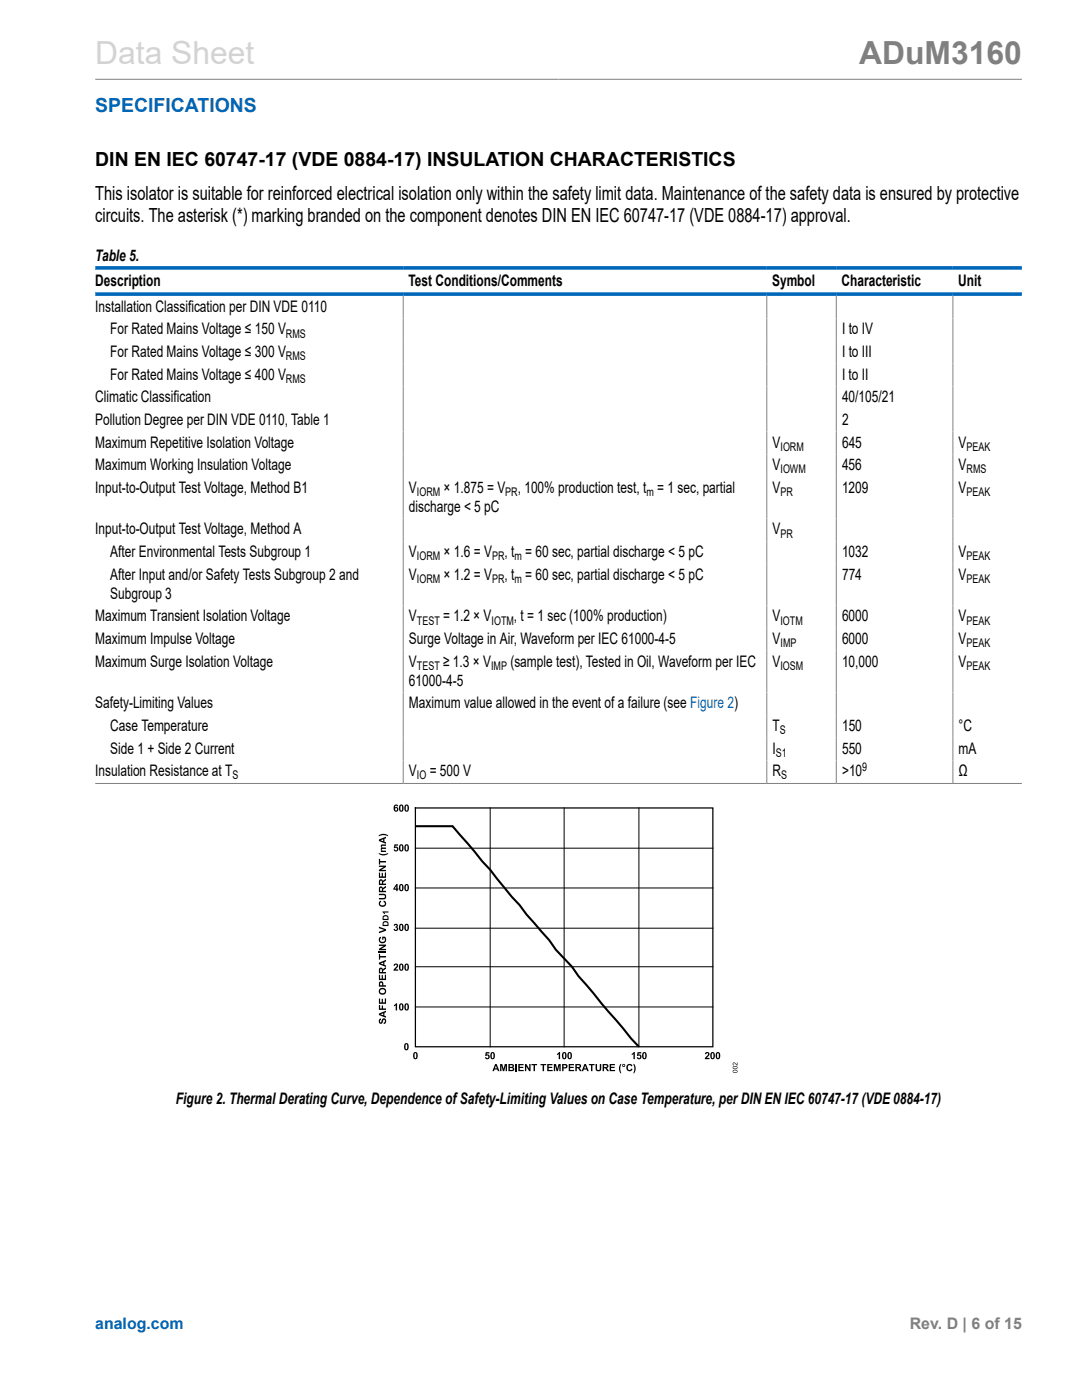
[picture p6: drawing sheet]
<svg xmlns="http://www.w3.org/2000/svg" width="216mm" height="279mm" viewBox="0 0 216 279" stroke-linecap="round" stroke-linejoin="round" font-family="sans-serif">
<path d="M19 15.8h184.9M80.5 59v97.3M153 59v97.3M166.9 59v97.3M190.1 59v97.3M19 156.4h184.9" fill="none" stroke="#808080" stroke-width=".2"/>
<path d="M19 53.5h184.9M19 58.7h184.9" fill="none" stroke="#0067b8" stroke-width=".71"/>
<path d="M82.9 177.2h59.3M82.9 169.3h59.3M97.8 161.2v47.7M112.6 161.2v47.7M127.5 161.2v47.7M82.9 192.9h59.3M82.9 185.2h59.3M82.9 201h59.3" fill="none" stroke="#000" stroke-width=".2"/>
<path d="M82.9 161.2h59.3v47.7h-59.3z" fill="none" stroke="#000" stroke-width=".25"/>
<path d="M83 164.9h7.3l5.9 7 1.6 1.7 4.3 5.4 1.6 1.6 1.4 1.9 4.5 5.1 1.3 1.9 3.2 3.4 1.4 1.9 10.4 12.4 1.6 1.7" fill="none" stroke="#000" stroke-width=".41"/>
<g fill="#000">
<path d="M75.6 178.4h.8a.58 .58 0 0 1 .7 .5 .58 .58 0 0 1-.7 .6h-.8v-.3h.8a.3 .3 0 0 0 .4-.3 .3 .3 0 0 0-.4-.2h-.8zM76.1 168.6l.9-.1v.3h-.7a.17 .17 0 0 0-.1 .2 .17 .17 0 0 0 .2 .1h.6v.3l-.8 .1a.23 .23 0 0 0 .1 .2 .23 .23 0 0 0 .2 .1h.5v.2h-1v-.2h.1l-.1-.3a.36 .36 0 0 0 0-.6zM75.6 174.1h.2v.8h.4v-.7h.2v.7h.4v-.8h.2v1.1h-1.4zM75.6 172.7h1.4v.3l-.9 .6h.9v.3h-1.4v-.3l1-.6h-1zM75.6 171.4h.2v.4h1.2v.3h-1.2v.4h-.2zM75.6 170.2l.9 .3 .9-.3v.2l-.6 .3h-.5l-.7-.3zM75.6 166.7a1.57 1.57 0 0 1 1.8 0v.2l-.9-.2-.9 .2zM78.7 168.5h.7v.3h-.5v.2a.48 .48 0 0 1 .6 .3 .48 .48 0 0 1-.4 .6 .48 .48 0 0 1-.6-.4h.3l.1 .2a.24 .24 0 0 0 .3-.3 .24 .24 0 0 0-.4-.1l-.2-.1zM75.7 187.1l.3-.2 .1 .3a.42 .42 0 0 0-.2 .6 .42 .42 0 0 0 .6 .1 .36 .36 0 0 0 .3-.3 .36 .36 0 0 0-.3-.4v.3h-.2v-.6h.5a.75 .75 0 0 1 .2 1 .75 .75 0 0 1-1.1 .2 .75 .75 0 0 1-.2-1zM75.7 179.9l.3-.2 .1 .3-.2 .1a.44 .44 0 0 0 .4 .6 .44 .44 0 0 0 .4-.6l-.2-.1 .1-.3a.7 .7 0 0 1 .3 1 .7 .7 0 0 1-.9 .3 .7 .7 0 0 1-.4-.8zM75.6 194.5h.2v.8h.4v-.7h.2v.7h.4v-.8h.2v1.1h-1.4zM75.6 190.4h.2v.4h1.2v.3h-1.2v.4h-.2z"/>
<path d="M75.6 189.9h1.4v.3h-1.4zM75.6 188.5h1.4v.3l-.9 .6h.9v.2h-1.4v-.2l1-.6h-1zM75.6 184.9l1.4 .5v.4l-1.4 .5v-.4l1.1-.3-1.1-.4zM76.3 181.9h1.2v.2h-.8l.1 .3h-.2zM78.7 184.5a.38 .38 0 0 1 .6 0 .38 .38 0 0 1-.1 .5 .45 .45 0 0 1 0 .8 .45 .45 0 0 1-.7-.4h.3a.22 .22 0 0 0 .3 .1 .22 .22 0 0 0 .1-.3 .22 .22 0 0 0-.3-.1v-.2a.18 .18 0 0 0 .2-.1 .18 .18 0 0 0-.1-.2 .18 .18 0 0 0-.2 .2l-.3-.1zM78.7 192.4a.51 .51 0 0 1 .7 .3 .51 .51 0 0 1-.4 .6l-.1 .2h.6v.2h-1l.2-.3a.67 .67 0 0 0 .4-.8l-.6 .1zM75.7 203.4l.3-.1v.3a.23 .23 0 0 0-.2 .2 .23 .23 0 0 0 .2 .2 .68 .68 0 0 1 .7-.8 .61 .61 0 0 1 .3 .7 .61 .61 0 0 1-.4 .5l-.1-.3a.27 .27 0 0 0 .4-.3 .27 .27 0 0 0-.4-.2 .54 .54 0 0 1-.2 .6 .54 .54 0 0 1-.6 0l-.1-.4zM75.6 200.6h.2v.7h.4v-.6h.2v.6h.6v.2h-1.4zM75.6 199.3h.2v.7h.4v-.7h.2v.7h.4v-.7h.2v1h-1.4zM78.6 200.6l.4-.4h.2v1.5h-.2v-1.1l-.4 .2zM96.9 210h.8v.2h-.6v.3a.48 .48 0 0 1 .6 .3 .48 .48 0 0 1-.4 .6 .48 .48 0 0 1-.5-.4h.2l.1 .1a.24 .24 0 0 0 .3-.2 .24 .24 0 0 0-.4-.2h-.2zM99.8 212.4h.4l.3 .9 .2-.9h.5v1.4h-.3v-1.1l-.3 1.1h-.3l-.2-1.1v1.1h-.3z"/>
<path d="M102.8 212.4h.3v1.4h-.3zM103.4 212.4h1.1v.2h-.8v.3h.7v.2h-.7v.4h.8v.3h-1.1zM104.7 212.4h.3l.6 .9v-.9h.3v1.4h-.3l-.6-1v1h-.3zM106 212.4h1.2v.2h-.4v1.2h-.3v-1.2h-.5zM107.9 212.4h1.1v.2h-.4v1.2h-.3v-1.2h-.4zM109.2 212.4h1v.2h-.7v.3h.7v.2h-.7v.4h.8v.3h-1.1zM110.5 212.4h.4l.3 .9 .2-.9h.5v1.4h-.3v-1.1l-.3 1.1h-.2l-.3-1.1v1.1h-.3zM111.1 210.3l.4-.3h.3v1.4h-.3v-1l-.4 .2zM113.5 212.4h1v.2h-.7v.3h.7v.2h-.7v.4h.8v.3h-1.1zM117.5 212.4h1.1v.2h-.4v1.2h-.3v-1.2h-.4zM118.8 212.4h.3v.7a.3 .3 0 0 0 .3 .5 .3 .3 0 0 0 .3-.5v-.7h.3v.7a.58 .58 0 0 1-.6 .7 .58 .58 0 0 1-.6-.7zM121.6 212.4h1.1v.2h-.8v.3h.7v.2h-.7v.4h.8v.3h-1.1z"/>
<path d="M123.8 212.3h.2l-.2 1 .2 .9h-.2l-.3-.8v-.5zM125.2 212.5a.62 .62 0 0 1 1 .2l-.3 .1-.1-.2a.44 .44 0 0 0-.5 .5 .44 .44 0 0 0 .5 .4l.1-.3 .3 .1a.69 .69 0 0 1-1.1 .3 .69 .69 0 0 1 .1-1.1zM126.4 212.3h.1a1.57 1.57 0 0 1 0 1.9h-.1l.2-.9zM126.1 210.3l.4-.3h.2v1.4h-.3v-1l-.3 .2zM127.2 210h.7v.2h-.5v.3a.48 .48 0 0 1 .6 .3 .48 .48 0 0 1-.4 .6 .48 .48 0 0 1-.5-.4h.2l.1 .1a.24 .24 0 0 0 .3-.2 .24 .24 0 0 0-.4-.2h-.2zM140.8 210.1a.51 .51 0 0 1 .8 .2 .51 .51 0 0 1-.5 .7l-.1 .1h.6v.3h-1l.2-.4a.68 .68 0 0 0 .4-.8l-.5 .2zM146.3 212.1a.62 .62 0 0 1 .7 .4v-.5h.1v.7l-.5-.5a.18 .18 0 0 0-.3 .1 .18 .18 0 0 0 .2 .2v.1l-.3-.2z"/>
<path d="M75.7 177l.5-.1 .2 .4 .6-.5v.3l-.5 .4-.1 .2 .6 .1v.3h-1.4zM75.9 177.2l-.1 .6h.4v-.5z"/>
<path d="M75.7 175.6l.5-.1 .2 .3 .6-.4v.3l-.5 .4-.1 .2h.6v.3h-1.4zM75.9 175.8l-.1 .5h.4v-.5z"/>
<path d="M75.6 167.5l1.4-.5v.3l-.3 .1v.6l.3 .1v.3l-1.4-.6zM75.9 167.7l.6 .2v-.4z"/>
<path d="M79.1 176.4h.2v.9h.2l-.2 .5h-.2v-.2h-.6v-.3zM79.1 176.8l-.4 .5h.4z"/>
<path d="M78.7 160.7l.5-.1 .3 .3-.5-.1-.2 .4a.46 .46 0 0 1 .7 .3 .46 .46 0 0 1-.5 .6 .46 .46 0 0 1-.4-.6zM78.8 161.5a.25 .25 0 0 0 .5 0 .25 .25 0 0 0-.5 0z"/>
<path d="M79.7 176.6l.2-.1a.69 .69 0 0 1 .6 .3 .69 .69 0 0 1 0 .8 .48 .48 0 0 1-.7 .2 .48 .48 0 0 1-.2-.7zM80 176.7l-.1 .1a.62 .62 0 0 0 .2 .8 .8 .8 0 0 0 0-1z"/>
<path d="M79.7 168.6l.2-.1a.69 .69 0 0 1 .6 .4 .69 .69 0 0 1 0 .7 .48 .48 0 0 1-.7 .3 .48 .48 0 0 1-.2-.7zM80 168.7l-.1 .2a.62 .62 0 0 0 .2 .8 .8 .8 0 0 0 0-1z"/>
<path d="M79.7 160.7l.2-.1a.69 .69 0 0 1 .6 .4 .69 .69 0 0 1 0 .7 .48 .48 0 0 1-.7 .2 .48 .48 0 0 1-.2-.6zM80 160.8l-.1 .1a.62 .62 0 0 0 .2 .9 .8 .8 0 0 0 0-1z"/>
<path d="M80.8 176.6l.2-.1a.69 .69 0 0 1 .6 .3 .69 .69 0 0 1-.1 .8 .48 .48 0 0 1-.6 .2 .48 .48 0 0 1-.2-.7zM81.1 176.7l-.1 .1a.62 .62 0 0 0 .1 .8 .8 .8 0 0 0 0-1z"/>
<path d="M80.8 168.6l.2-.1a.69 .69 0 0 1 .6 .4 .69 .69 0 0 1-.1 .7 .48 .48 0 0 1-.6 .3 .48 .48 0 0 1-.2-.7zM81.1 168.7l-.1 .2a.62 .62 0 0 0 .1 .8 .8 .8 0 0 0 0-1z"/>
<path d="M80.8 160.7l.2-.1a.69 .69 0 0 1 .6 .4 .69 .69 0 0 1-.1 .7 .48 .48 0 0 1-.6 .2 .48 .48 0 0 1-.2-.6zM81.1 160.8l-.1 .1a.62 .62 0 0 0 .1 .9 .8 .8 0 0 0 0-1z"/>
<path d="M75.6 197.8a.72 .72 0 0 1 1.4 0 .72 .72 0 0 1-1.4 0zM75.9 197.5a.44 .44 0 0 0 .4 .7 .44 .44 0 0 0 .4-.7l-.4-.1z"/>
<path d="M76.5 184a.61 .61 0 0 1 .6-.2 .61 .61 0 0 1 .4 .6v.4h-1.2zM76.6 184.2l-.1 .4h.8a.42 .42 0 0 0-.2-.5 .42 .42 0 0 0-.5 .1z"/>
<path d="M76.5 182.8a.61 .61 0 0 1 .6-.2 .61 .61 0 0 1 .4 .6v.4h-1.2zM76.6 183l-.1 .4h.8a.42 .42 0 0 0-.2-.5 .42 .42 0 0 0-.5 .1z"/>
<path d="M75.8 195.9a.53 .53 0 0 1 .6 .1 .53 .53 0 0 1 .1 .6h.5v.3h-1.4v-.8zM75.9 196.2l-.1 .4h.5a.3 .3 0 0 0 0-.3 .3 .3 0 0 0-.3-.2z"/>
<path d="M75.7 193.2l.5-.1 .2 .4 .6-.5v.3l-.5 .4-.1 .2 .6 .1v.3h-1.4zM75.9 193.4l-.1 .6h.4v-.5z"/>
<path d="M75.6 192.1l1.4-.5v.3l-.3 .1v.6l.3 .1v.3l-1.4-.6zM75.9 192.3l.6 .2v-.4z"/>
<path d="M79.7 192.4l.2-.1a.69 .69 0 0 1 .6 .4 .69 .69 0 0 1 0 .8 .48 .48 0 0 1-.7 .2 .48 .48 0 0 1-.2-.7zM80 192.6l-.1 .1a.62 .62 0 0 0 .2 .8 .8 .8 0 0 0 0-1z"/>
<path d="M79.7 184.5l.2-.1a.69 .69 0 0 1 .6 .4 .69 .69 0 0 1 0 .7 .48 .48 0 0 1-.7 .2 .48 .48 0 0 1-.2-.6zM80 184.6l-.1 .1a.62 .62 0 0 0 .2 .9 .8 .8 0 0 0 0-1z"/>
<path d="M80.8 192.4l.2-.1a.69 .69 0 0 1 .6 .4 .69 .69 0 0 1-.1 .8 .48 .48 0 0 1-.6 .2 .48 .48 0 0 1-.2-.7zM81.1 192.6l-.1 .1a.62 .62 0 0 0 .1 .8 .8 .8 0 0 0 0-1z"/>
<path d="M80.8 184.5l.2-.1a.69 .69 0 0 1 .6 .4 .69 .69 0 0 1-.1 .7 .48 .48 0 0 1-.6 .2 .48 .48 0 0 1-.2-.6zM81.1 184.6l-.1 .1a.62 .62 0 0 0 .1 .9 .8 .8 0 0 0 0-1z"/>
<path d="M75.6 202.3l1.4-.6v.3l-.3 .1v.6l.3 .1v.3l-1.4-.5zM75.9 202.4l.6 .2v-.4z"/>
<path d="M79.7 200.4l.2-.1a.69 .69 0 0 1 .6 .3 .69 .69 0 0 1 0 .8 .48 .48 0 0 1-.7 .2 .48 .48 0 0 1-.2-.6zM80 200.5l-.1 .1a.62 .62 0 0 0 .2 .9 .8 .8 0 0 0 0-1z"/>
<path d="M80.8 208.3l.1-.1a.69 .69 0 0 1 .7 .4 .69 .69 0 0 1-.1 .7 .48 .48 0 0 1-.7 .2 .48 .48 0 0 1-.2-.6zM81 208.4l-.1 .1a.62 .62 0 0 0 .2 .9 .8 .8 0 0 0 0-1z"/>
<path d="M80.8 200.4l.2-.1a.69 .69 0 0 1 .6 .3 .69 .69 0 0 1-.1 .8 .48 .48 0 0 1-.6 .2 .48 .48 0 0 1-.2-.6zM81.1 200.5l-.1 .1a.62 .62 0 0 0 .1 .9 .8 .8 0 0 0 0-1z"/>
<path d="M82.6 210.1l.1-.1a.69 .69 0 0 1 .7 .4 .69 .69 0 0 1-.1 .7 .48 .48 0 0 1-.7 .2 .48 .48 0 0 1-.2-.6zM82.8 210.2l-.1 .1a.62 .62 0 0 0 .2 .9 .8 .8 0 0 0 0-1z"/>
<path d="M98 210.1l.1-.1a.69 .69 0 0 1 .7 .4 .69 .69 0 0 1-.1 .7 .48 .48 0 0 1-.7 .2 .48 .48 0 0 1-.2-.6zM98.2 210.2l-.1 .1a.62 .62 0 0 0 .2 .9 .8 .8 0 0 0 0-1z"/>
<path d="M98.8 212.4h.3l.6 1.4h-.3l-.2-.4h-.5l-.1 .4h-.4zM98.9 212.7l-.1 .5h.3z"/>
<path d="M101.4 212.4h.6a.38 .38 0 0 1 .5 .1 .38 .38 0 0 1-.1 .5 .44 .44 0 0 1 .2 .6 .44 .44 0 0 1-.7 .2h-.5zM101.7 212.6v.3h.4a.17 .17 0 0 0 .2-.1 .17 .17 0 0 0-.2-.2zM101.7 213.2v.3l.6-.1-.1-.2z"/>
<path d="M112.2 212.4h.4a.5 .5 0 0 1 .6 .5 .5 .5 0 0 1-.8 .3v.6h-.2zM112.4 212.6v.4a.3 .3 0 0 0 .4 0 .3 .3 0 0 0 .1-.3z"/>
<path d="M112.3 210.1l.1-.1a.69 .69 0 0 1 .7 .4 .69 .69 0 0 1-.1 .7 .48 .48 0 0 1-.7 .2 .48 .48 0 0 1-.2-.6zM112.5 210.2l-.1 .1a.62 .62 0 0 0 .2 .9 .8 .8 0 0 0 0-1z"/>
<path d="M113.3 210.1l.2-.1a.69 .69 0 0 1 .6 .4 .69 .69 0 0 1 0 .7 .48 .48 0 0 1-.7 .2 .48 .48 0 0 1-.2-.6zM113.6 210.2l-.1 .1a.62 .62 0 0 0 .2 .9 .8 .8 0 0 0 0-1z"/>
<path d="M114.8 212.4h.6a.41 .41 0 0 1 .5 .2 .41 .41 0 0 1-.3 .5l.5 .7h-.4l-.3-.5-.3-.1v.6h-.3zM115.1 212.6v.4l.5-.1v-.3z"/>
<path d="M116.6 212.4h.3l.6 1.4h-.3l-.2-.4h-.5l-.1 .4h-.3zM116.8 212.7l-.2 .5h.4z"/>
<path d="M120.2 212.4h.6a.41 .41 0 0 1 .6 .2 .41 .41 0 0 1-.4 .5l.5 .7h-.3l-.4-.5-.2-.1-.1 .6h-.3zM120.5 212.6v.4l.6-.1-.1-.3z"/>
<path d="M124.1 212.6a.35 .35 0 0 1 .7 0 .35 .35 0 0 1-.7 0zM124.3 212.6a.15 .15 0 0 0 .3 0 .15 .15 0 0 0-.3 0z"/>
<path d="M128.3 210.1l.1-.1a.69 .69 0 0 1 .7 .4 .69 .69 0 0 1-.1 .7 .48 .48 0 0 1-.7 .2 .48 .48 0 0 1-.2-.6zM128.5 210.2l-.1 .1a.62 .62 0 0 0 .2 .9 .8 .8 0 0 0 0-1z"/>
<path d="M141.9 210.1l.1-.1a.69 .69 0 0 1 .7 .4 .69 .69 0 0 1-.1 .7 .48 .48 0 0 1-.7 .2 .48 .48 0 0 1-.2-.6zM142.1 210.2l-.1 .1a.62 .62 0 0 0 .2 .9 .8 .8 0 0 0 0-1z"/>
<path d="M142.9 210.1l.2-.1a.69 .69 0 0 1 .6 .4 .69 .69 0 0 1 0 .7 .48 .48 0 0 1-.7 .2 .48 .48 0 0 1-.2-.6zM143.2 210.2l-.1 .1a.62 .62 0 0 0 .2 .9 .8 .8 0 0 0 0-1z"/>
<path d="M146.3 213.6l.2-.1a.37 .37 0 0 1 .5 0 .37 .37 0 0 1-.1 .6 .42 .42 0 0 1-.5 0 .42 .42 0 0 1-.2-.4zM146.4 213.7h-.1a.39 .39 0 0 0 .4 .3 .39 .39 0 0 0 .3-.3z"/>
<path d="M146.3 212.9l.2-.1a.37 .37 0 0 1 .5 0 .37 .37 0 0 1-.1 .6 .42 .42 0 0 1-.5 0 .42 .42 0 0 1-.2-.5zM146.4 212.9l-.1 .1a.39 .39 0 0 0 .4 .3 .39 .39 0 0 0 .3-.3z"/>
</g>
<text font-size="6.3" fill="#d3d3d3" x="19" y="12.7">Data Sheet</text>
<text font-size="6.3" fill="#808080" x="171.4" y="12.7">ADuM3160</text>
<text font-size="3.9" fill="#0067b8" x="19" y="22.3">SPECIFICATIONS</text>
<g font-size="3.9">
<text x="19" y="33.2">DIN EN IEC 60747-17 (VDE 0884-17) INSULATION CHARACTERISTICS</text>
<text x="19" y="40">This isolator is suitable for reinforced electrical isolation only within the safety limit data. Maintenance of the safety data is ensured by protective</text>
<text x="19" y="44.2">circuits. The asterisk (*) marking branded on the component denotes DIN EN IEC 60747-17 (VDE 0884-17) approval.</text>
</g>
<g font-size="3.2">
<text x="19" y="52.1">Table 5.</text>
<text x="19" y="57">Description</text>
<text x="81.5" y="57">Test Conditions/Comments</text>
<text x="154.1" y="57">Symbol</text>
<text x="167.9" y="57">Characteristic</text>
<text x="191.2" y="57">Unit</text>
<text x="19" y="62.2">Installation Classification per DIN VDE 0110</text>
<text x="22" y="66.7">For Rated Mains Voltage ≤ 150 V</text>
<text x="22" y="71.2">For Rated Mains Voltage ≤ 300 V</text>
<text x="168" y="66.7">I to IV</text>
<text x="168" y="71.2">I to III</text>
<text x="22" y="75.8">For Rated Mains Voltage ≤ 400 V</text>
<text x="168" y="75.8">I to II</text>
<text x="19" y="80.3">Climatic Classification</text>
<text x="168" y="80.3">40/105/21</text>
<text x="19" y="84.8">Pollution Degree per DIN VDE 0110, Table 1</text>
<text x="19" y="89.3">Maximum Repetitive Isolation Voltage</text>
<text x="154.2" y="89.3">V</text>
<text x="168" y="84.8">2</text>
<text x="168" y="89.3">645</text>
<text x="191.3" y="89.3">V</text>
<text x="19" y="93.8">Maximum Working Insulation Voltage</text>
<text x="154.2" y="93.8">V</text>
<text x="168" y="93.8">456</text>
<text x="191.3" y="93.8">V</text>
<text x="19" y="98.3">Input-to-Output Test Voltage, Method B1</text>
<text x="81.6" y="98.3">V</text>
<text x="88.5" y="98.3">× 1.875 = V</text>
<text x="103.3" y="98.3">, 100% production test, t = 1 sec, partial</text>
<text x="154.2" y="98.3">V</text>
<text x="168" y="98.3">1209</text>
<text x="191.3" y="98.3">V</text>
<text x="19" y="106.7">Input-to-Output Test Voltage, Method A</text>
<text x="81.6" y="102.2">discharge &lt; 5 pC</text>
<text x="154.2" y="106.7">V</text>
<text x="22" y="111.2">After Environmental Tests Subgroup 1</text>
<text x="81.6" y="111.2">V</text>
<text x="88.5" y="111.2">× 1.6 = V</text>
<text x="100.7" y="111.2">, t = 60 sec, partial discharge &lt; 5 pC</text>
<text x="168" y="111.2">1032</text>
<text x="191.3" y="111.2">V</text>
<text x="22" y="115.7">After Input and/or Safety Tests Subgroup 2 and</text>
<text x="22" y="119.5">Subgroup 3</text>
<text x="81.6" y="115.7">V</text>
<text x="88.5" y="115.7">× 1.2 = V</text>
<text x="100.7" y="115.7">, t = 60 sec, partial discharge &lt; 5 pC</text>
<text x="168" y="115.7">774</text>
<text x="191.3" y="115.7">V</text>
<text x="19" y="124">Maximum Transient Isolation Voltage</text>
<text x="81.6" y="124">V</text>
<text x="88.4" y="124">= 1.2 × V</text>
<text x="102.5" y="124">, t = 1 sec (100% production)</text>
<text x="154.2" y="124">V</text>
<text x="168" y="124">6000</text>
<text x="191.3" y="124">V</text>
<text x="19" y="128.5">Maximum Impulse Voltage</text>
<text x="81.6" y="128.5">Surge Voltage in Air, Waveform per IEC 61000-4-5</text>
<text x="154.2" y="128.5">V</text>
<text x="168" y="128.5">6000</text>
<text x="191.3" y="128.5">V</text>
<text x="19" y="133.1">Maximum Surge Isolation Voltage</text>
<text x="81.6" y="133.1">V</text>
<text x="81.6" y="136.9">61000-4-5</text>
<text x="88.4" y="133.1">≥ 1.3 × V</text>
<text x="101.8" y="133.1">(sample test), Tested in Oil, Waveform per IEC</text>
<text x="154.2" y="133.1">V</text>
<text x="168" y="133.1">10,000</text>
<text x="191.3" y="133.1">V</text>
<text x="19" y="141.4">Safety-Limiting Values</text>
<text x="81.6" y="141.4">Maximum value allowed in the event of a failure (see Figure 2)</text>
<text x="22" y="145.9">Case Temperature</text>
<text x="154.2" y="145.9">T</text>
<text x="168" y="145.9">150</text>
<text x="191.3" y="145.9">°C</text>
<text x="19" y="154.9">Insulation Resistance at T</text>
<text x="22" y="150.4">Side 1 + Side 2 Current</text>
<text x="81.6" y="154.9">V</text>
<text x="85.7" y="154.9">= 500 V</text>
<text x="154.2" y="154.9">R</text>
<text x="154.2" y="150.4">I</text>
<text x="168" y="150.4">550</text>
<text x="168" y="154.9">&gt;10</text>
<text x="191.3" y="150.4">mA</text>
<text x="191.3" y="154.9">Ω</text>
<text x="35.1" y="220.3">Figure 2. Thermal Derating Curve, Dependence of Safety-Limiting Values on Case Temperature, per DIN EN IEC 60747-17 (VDE 0884-17)</text>
</g>
<text font-size="3.2" fill="#0067b8" x="19" y="265.3">analog.com</text>
<text font-size="3.2" fill="#808080" x="181.5" y="265.3">Rev. D | 6 of 15</text>
<g font-size="2.4">
<text x="57.1" y="67.4">RMS</text>
<text x="57.1" y="71.9">RMS</text>
<text x="57.1" y="76.4">RMS</text>
<text x="155.7" y="89.9">IORM</text>
<text x="192.9" y="89.9">PEAK</text>
<text x="155.7" y="94.5">IOWM</text>
<text x="192.9" y="94.5">RMS</text>
<text x="83.2" y="99">IORM</text>
<text x="100.8" y="99">PR</text>
<text x="129" y="99">m</text>
<text x="155.7" y="99">PR</text>
<text x="192.9" y="99">PEAK</text>
<text x="155.7" y="107.3">PR</text>
<text x="83.2" y="111.8">IORM</text>
<text x="98.2" y="111.8">PR</text>
<text x="102.6" y="111.8">m</text>
<text x="192.9" y="111.8">PEAK</text>
<text x="83.2" y="116.3">IORM</text>
<text x="98.2" y="116.3">PR</text>
<text x="102.6" y="116.3">m</text>
<text x="192.9" y="116.3">PEAK</text>
<text x="83.2" y="124.7">TEST</text>
<text x="98.1" y="124.7">IOTM</text>
<text x="155.7" y="124.7">IOTM</text>
<text x="192.9" y="124.7">PEAK</text>
<text x="155.7" y="129.2">IMP</text>
<text x="192.9" y="129.2">PEAK</text>
<text x="83.2" y="133.7">TEST</text>
<text x="98" y="133.7">IMP</text>
<text x="155.7" y="133.7">IOSM</text>
<text x="192.9" y="133.7">PEAK</text>
<text x="155.6" y="146.5">S</text>
<text x="46.4" y="155.6">S</text>
<text x="83.2" y="155.6">IO</text>
<text x="154.8" y="151">S1</text>
<text x="155.9" y="155.6">S</text>
<text x="172.1" y="153.9">9</text>
</g>
</svg>
